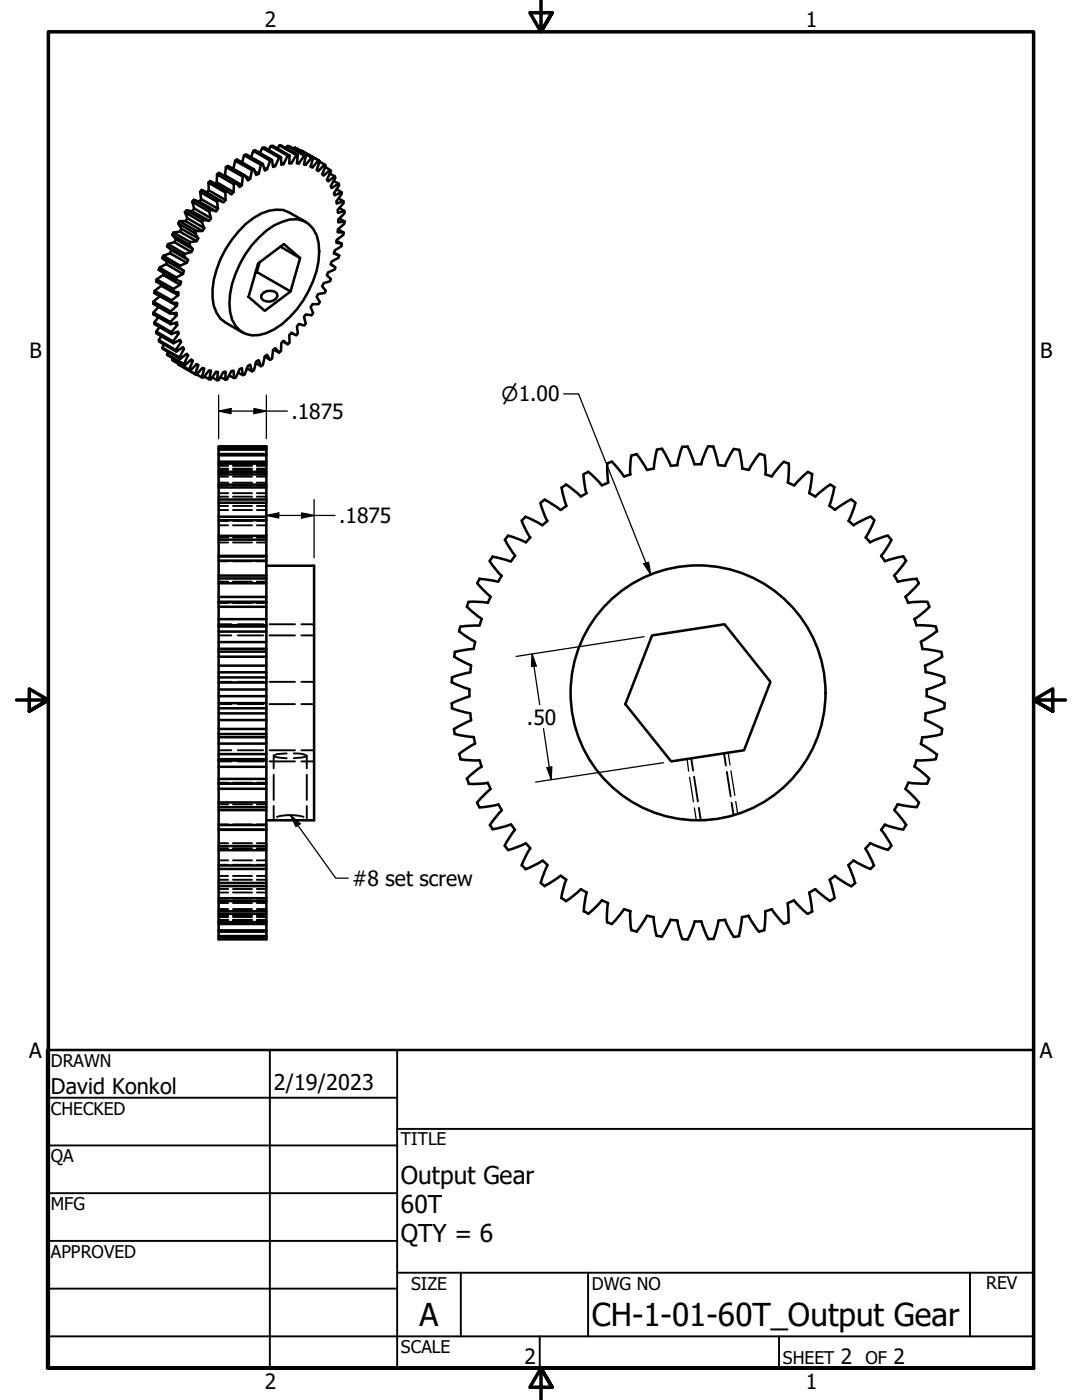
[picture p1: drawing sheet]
<svg xmlns="http://www.w3.org/2000/svg" width="216mm" height="279mm" viewBox="0 0 216 279" stroke-linecap="round" stroke-linejoin="round" font-family="sans-serif">
<!-- layer: Hidden (ANSI) -->
<g fill="none" stroke="#000" stroke-width=".38">
<path d="M43.6 99.1h1.9M43.6 98.4h1.9M43.6 96.9h1.9M43.6 96.3h1.9M43.6 95.1h1.9M43.6 94.7h1.9M43.6 93.8h1.9M43.6 93.5h1.9M43.6 93h1.9M43.6 92.8h1.9M43.6 92.6h1.9M46.5 99.1h3.8"/>
<path d="M46.5 98.4h3.8M46.5 96.9h3.8M46.5 96.3h3.8M46.5 95.1h3.8M46.5 94.7h3.8M46.5 93.8h3.8M46.5 93.5h3.8M46.5 93h3.8M46.5 92.8h3.8M46.5 92.6h3.8M51.2 99.1h1.9M51.2 98.4h1.9"/>
<path d="M51.2 96.9h1.9M51.2 96.3h1.9M51.2 95.1h1.9M51.2 94.7h1.9M51.2 93.8h1.9M51.2 93.5h1.9M51.2 93h1.9M51.2 92.8h1.9M51.2 92.6h1.9M43.6 116.1h1.9M43.6 112h1.9M43.6 108.3h1.9"/>
<path d="M43.6 107.3h1.9M43.6 104.8h1.9M43.6 103.9h1.9M43.6 101.8h1.9M43.6 101h1.9M46.5 116.1h3.8M46.5 112h3.8M46.5 108.3h3.8M46.5 107.3h3.8M46.5 104.8h3.8M46.5 103.9h3.8M46.5 101.8h3.8"/>
<path d="M46.5 101h3.8M51.2 116.1h1.9M51.2 112h1.9M51.2 108.3h1.9M51.2 107.3h1.9M51.2 104.8h1.9M51.2 103.9h1.9M51.2 101.8h1.9M51.2 101h1.9M43.6 136.1h2.6M43.6 124.6h2.6M43.6 126.8h2.6"/>
<path d="M43.6 124.8h1.9M43.6 120.3h1.9M46.5 124.8h3.8M46.5 120.3h3.8M47.4 136.1h5.1M47.4 124.6h5.1M47.4 126.8h5.1M51.2 124.8h1.9M51.2 120.3h1.9M53.8 136.1h5.1M53.8 124.6h5.1M53.8 126.8h5.1"/>
<path d="M60.1 136.1h2.6M60.1 124.6h2.6M60.1 126.8h2.6M43.6 149.7h2.6M43.6 152h2.6M43.6 140.5h2.6M43.6 156.2h1.9M43.6 151.8h1.9M46.5 156.2h3.8M46.5 151.8h3.8M47.4 149.7h5.1M47.4 152h5.1"/>
<path d="M47.4 140.5h5.1M51.2 156.2h1.9M51.2 151.8h1.9M53.8 149.7h5.1M53.8 152h5.1M53.8 140.5h5.1M54.6 150.8a4.1 4.1 0 0 0 2.6 .5M54.6 150.8v2.6M54.6 154.6v5M57.2 150.4l-1.9 .1-.7 .3M58.6 150.4a5 5 0 0 1 2.6 .3v.2l-.4 .2-2.2 .2M60.1 149.7h2.6"/>
<path d="M60.1 152h2.6M60.1 140.5h2.6M61.2 150.8v2.6M61.2 154.6v5M137.9 151.3l.4 2.5M138.5 155l.8 5M144.5 150.3l.3 2.5M145 154.1l.8 4.8M43.6 179.7h1.9M43.6 178.1h1.9M43.6 177.4h1.9M43.6 175.6h1.9"/>
<path d="M43.6 174.8h1.9M43.6 172.6h1.9M43.6 171.7h1.9M43.6 169.3h1.9M43.6 168.3h1.9M43.6 164.5h1.9M43.6 160.5h1.9M46.5 179.7h3.8M46.5 178.1h3.8M46.5 177.4h3.8M46.5 175.6h3.8M46.5 174.8h3.8"/>
<path d="M46.5 172.6h3.8M46.5 171.7h3.8M46.5 169.3h3.8M46.5 168.3h3.8M46.5 164.5h3.8M46.5 160.5h3.8M51.2 179.7h1.9M51.2 178.1h1.9M51.2 177.4h1.9M51.2 175.6h1.9M51.2 174.8h1.9M51.2 172.6h1.9"/>
<path d="M51.2 171.7h1.9M51.2 169.3h1.9M51.2 168.3h1.9M51.2 164.5h1.9M51.2 160.5h1.9M54.6 160.8v2.6M55.2 163.6h5.4M55.2 163a11.4 11.4 0 0 1 5.4 0M61.2 160.8v2.6M139.4 161.2l.4 2.4M146 160.2l.4 2.5M43.6 183.9h1.9"/>
<path d="M43.6 183.7h1.9M43.6 183.6h1.9M43.6 183h1.9M43.6 182.8h1.9M43.6 181.9h1.9M43.6 181.4h1.9M43.6 180.2h1.9M46.5 183.9h3.8M46.5 183.7h3.8M46.5 183.6h3.8M46.5 183h3.8M46.5 182.8h3.8"/>
<path d="M46.5 181.9h3.8M46.5 181.4h3.8M46.5 180.2h3.8M51.2 183.9h1.9M51.2 183.7h1.9M51.2 183.6h1.9M51.2 183h1.9M51.2 182.8h1.9M51.2 181.9h1.9M51.2 181.4h1.9M51.2 180.2h1.9"/>
</g>
<!-- layer: Visible (ANSI) -->
<g fill="none" stroke="#000" stroke-width=".51">
<path d="M38.7 39.9l1.1 .4 3.3 1.9M39.9 38.3l.4-.4 3.3 2M40.1 39.8l-.2-1.5 3.4 2M40.3 37.9l3.8 2.2M41.3 38.4l.4-.4 3.3 1.9M41.6 36.4l.3-.3 3.4 2M41.7 38l-.1-1.6 3.4 2M41.9 36.1l3.4 2M42.9 36.7l.3-.3 3.4 2M43.2 36.4l.1-1.6 3.4 2M43.3 34.8l.4-.3 3.4 1.9M44.7 35.1l.2-.1 3.4 2"/>
<path d="M44.9 35l.2-1.7 3.4 1.9M45.1 33.3l.4-.2 3.3 1.9M45.3 38.1l.9 .7 .4-.4 .1-1.6 .4-.4 .7 .9 .5-.3 .2-1.8 .3-.2 .7 1 .4-.3 .4-1.7 .4-.2 .4 1.1 .5-.2 .5-1.8 .4-.2 .3 1.3 .5-.2 .6-1.7 .4-.2 .2 1.4 .4-.2 .8-1.7h.4v1.5l.5-.1 .8-1.7h.4l-.1 1.5h.5l.9-1.7h.3l-.2 1.7h.4l1.1-1.5h.3l-.4 1.7 .4 .1 1.2-1.5 .3 .1-.5 1.8 .4 .1 1.2-1.4 .2 .2-.6 1.7 .3 .3 1.3-1.4 .2 .3-.7 1.7 .3 .3 1.2-1.2 .2 .3-.8 1.7 .3 .3 1.3-1 .1 .3-.9 1.6 .2 .4 1.4-.9 .1 .4-1.1 1.6 .2 .4 1.3-.6 .1 .3-1.1 1.5 .1 .4 1.3-.5 .1 .4-1.2 1.4v.6l1.3-.4 .1 .4-1.3 1.3v.6l1.3-.2-.1 .4-1.3 1.2v.6h1.2l-.1 .5-1.3 1-.1 .6 1.1 .1-.1 .5-1.3 .9-.2 .6 1.1 .4-.1 .4-1.4 .8-.2 .6 .9 .5-.1 .5-1.3 .6-.3 .5 .8 .8-.2 .4-1.2 .4-.3 .7 .7 .8-.2 .5-1.3 .2-.3 .5 .6 1.1-.2 .4h-1.2l-.4 .6 .5 1.2-.3 .4-1.2-.2-.4 .5 .4 1.4-.3 .4-1.1-.4-.4 .6 .2 1.3-.3 .4-.9-.5-.5 .5 .1 1.5-.4 .3-.8-.7-.5 .5v1.5l-.4 .4-.8-.9-.4 .3-.2 1.8-.4 .2-.6-1-.5 .3-.3 1.7-.4 .3-.5-1.2-.5 .2-.4 1.8-.4 .2-.4-1.3-.4 .2-.7 1.7-.3 .2-.2-1.4-.5 .2-.7 1.7h-.4l-.1-1.4h-.4l-.9 1.8h-.3v-1.6h-.4l-1 1.7h-.3l.2-1.7h-.4l-1.1 1.6-.3-.1 .4-1.7-.4-.1-1.1 1.5-.3-.1 .5-1.8-.4-.1-1.2 1.4-.3-.2 .7-1.7-.4-.3-1.2 1.4-.3-.2 .8-1.8-.3-.2-1.3 1.1-.2-.3 .8-1.7-.2-.3-1.4 1-.1-.3 .9-1.6-.2-.4-1.3 .9-.1-.4 1-1.5-.2-.5-1.3 .7-.1-.4 1.1-1.5v-.4l-1.4 .5v-.4l1.2-1.4-.1-.6-1.3 .4v-.4l1.2-1.3v-.6l-1.2 .2v-.4l1.3-1.2 .1-.5-1.2-.1v-.5l1.4-1v-.5l-1.1-.2 .1-.5 1.3-.9 .2-.6-1-.4 .1-.4 1.3-.7 .2-.7-.9-.5 .1-.5 1.4-.5 .2-.6-.8-.8 .2-.4 1.3-.4 .3-.6-.8-.9 .3-.5 1.2-.2 .4-.5-.7-1.1 .3-.4h1.2l.4-.6-.5-1.2 .3-.4 1.1 .2 .4-.5-.4-1.4 .3-.4 1.1 .4 .4-.5-.2-1.4 .3-.4 1 .5 .4-.5v-1.5zM46.5 33.7l.4-1.6 3.4 1.9M46.9 32.1l.3-.3 3.5 2M48.7 31l-.4 1.4M49 35.1l.9 .6M50.5 30.1l-.4 1.3M50.9 34.2l.7 .5M52.3 29.5l-.4 1M52.5 32.7l-3.4-1.9-.4 .2 3.4 1.9M52.7 33.5l.6 .3"/>
<path d="M54 29.1l-.4 .9M54.3 31.9l-3.4-1.9-.4 .1 3.4 2M54.5 32.9l.4 .2M55.8 29l-.4 .7M56.1 31.4l-3.4-2-.4 .1 3.4 1.9M56.1 32.5l.5 .3M57.3 29.1l-.3 .4M57.4 31.1l-3.4-2h.4l3.4 2M57.7 32.4l.5 .2M58.8 29.5l-.2 .2M59.1 30.9l-3.3-1.9h.3l3.3 1.9M59.2 32.4l.4 .2"/>
<path d="M60.2 30.1l-.1 .1M60.7 31.1l-3.4-2h.4l3.3 2M60.7 32.7l.3 .2M62 33.2l.4 .2M62.2 31.4l-3.4-1.9 3.7 2M63.6 32l-3.4-1.9 3.5 2M63.8 32.3l1 .5M64.9 33.3l.9 .6M65.8 34.7l1 .5M66.6 36.1l1 .5M67.2 37.8l.9 .6M67.6 39.6l.9 .5"/>
<path d="M30.9 58l1.3-1 3.4 1.9M31.2 55.8l1.4-.9 3.3 1.9M31.8 53.4l1.3-.7 3.4 2M31.9 59.1l-1.3 1.1M32.2 56.8v.2M32.4 51.5l.2-.4 3.3 1.9M32.6 51.1l1.3-.6 3.4 2M32.7 54.4l-.1 .5M33.3 49.1l.2-.4 3.4 2M33.3 52.1l-.2 .6M33.5 48.7l1.3-.4 3.4 2M33.9 50.5l.3-.6 3.3 2"/>
<path d="M34.2 49.9l-.9-.8 3.4 2M34.2 59.9l-3.3-1.9-.1 .5 3.4 1.9M34.4 46.9l.2-.5 3.4 1.9M34.6 57.7l-3.4-1.9v.4l3.3 2M34.6 46.4l1.3-.2 3.3 1.9M34.8 48.3l.3-.5 3.4 1.9M35.1 47.8l-.7-.9 3.3 1.9M35.2 55.4l-3.4-2-.1 .4 3.4 2M35.6 44.6l.2-.5 3.4 2M35.8 53.5l-3.4-2 3.9 2.3M35.8 44.1h1.2l3.4 2M35.9 46.2l.3-.5 3.4 1.9"/>
<path d="M36.2 45.7l-.6-1.1 3.3 1.9M36.9 42.4l.3-.4 3.4 1.9M37 44.1l.4-.5 3.4 1.9M37.2 42l1.2 .2 3.3 1.9M37.4 43.6l-.5-1.2 3.4 1.9M38.4 42.2l.3-.6 3.4 2M38.4 40.3l.3-.4 3.3 1.9M38.7 41.6l-.3-1.3 3.3 1.9M39.8 40.3l.3-.5 3.4 1.9M50.9 54.5l.3-.2 6.8 3.9M51.5 52.6l5.1-3.9 3.3 2.8-1.9 6.7-5.2 3.8-3.2-2.8zM51.7 47.4a10.6 10.6 0 0 1 7.5-3.6 4.9 4.9 0 0 1 4.4 4.7 17.1 17.1 0 0 1-3.1 11.4 14.6 14.6 0 0 1-8.8 7 4.9 4.9 0 0 1-5.8-4.7 17.3 17.3 0 0 1 3.1-11.5l1.2-1.7z"/>
<path d="M51.8 52.3l-.6 2M52.6 58.4a2.2 2.2 0 0 1 2.6 .1l.2 .6a1.87 1.87 0 0 1-3.3 .3v-.5zM55.9 49.2l4 2.3M61.1 44.3l-3.4-1.9a6.2 6.2 0 0 0-5.6 .2 19.3 19.3 0 0 0-8.9 11.1 13.3 13.3 0 0 0-.5 7.4l.5 1.4 .8 1.1 1 .8 3.4 2M66 52.8l.5 .2M66.7 50.4l1 .6M67.2 48.1l1 .5M67.5 45.8l1.1 .6M67.7 43.6l1.1 .6M67.8 41.5l.9 .6M31.6 63.3l-.8 1M31.6 61.3l-1 1.1"/>
<path d="M31.8 65.3l-.6 .9M32.2 67.1l-.5 .8M32.8 68.7l-.4 .7M33.5 70.2l-.2 .5M34 64.3l-3.4-1.9v.3l3.4 2M34 62.2l-3.4-2v.4l3.4 2M34.2 66.3l-3.4-2 .1 .4 3.3 2M34.3 60.5l1 .5M34.5 71.5l-.1 .3M34.5 68.1l-3.3-1.9v.3l3.4 2M34.5 62.5l.7 .5M34.8 64.5l.6 .4"/>
<path d="M35.1 69.8l-3.4-1.9 .1 .3 3.4 2M35.1 66.4l.5 .2M35.6 72.6v.1M35.7 67.9l.4 .4M35.8 71.3l-3.4-1.9 .2 .3 3.3 1.9M36.3 69.5l.4 .2M36.7 72.6l-3.4-1.9 3.6 2.2M37.1 70.7l.4 .2M37.7 73.8l-3.3-2 3.6 2.2M38.1 71.8l.4 .2M38.9 74.6l-3.3-1.9 3.5 2M39.2 72.7l.4 .2"/>
<path d="M39.2 74.7l1.1 .6M40.8 75.1l.9 .6M42.4 75.3l.9 .6M44 75.2l1 .6M45.7 74.9l1 .5M47.5 74.4l1 .5M49.3 73.5l1 .6M51.1 72.5l1 .6M52.8 71.2l1.1 .6M54.6 69.8l1.1 .6M56.5 68.1l.9 .6M58.1 66.4l.4 .3"/>
<path d="M43.6 89.2l9.5-.1v98.4h-9.5l9.5-.1M53.1 99.7h-9.5v.6M53.1 97.3h-9.5v2.4M53.1 96.7h-9.5v.6M53.1 94.7h-9.5v2M53.1 94.2h-9.5v.5M53.1 92.5h-9.5v1.7M53.1 92.1h-9.5v.4M53.1 90.9h-9.5v1.2M53.1 90.6h-9.5v.3M53.1 89.7h-9.5v.9M53.1 89.6h-9.5v.1"/>
<path d="M53.1 89.2h-9.5v.4M108.7 99.7l3.2 2.1M108.7 99.7l-.8 .6M112.1 97.3l.9 3.7-1.1 .8M112.9 96.7l3 2.4M112.9 96.7l-.8 .6M116.4 94.7l.6 3.8M116.5 94.6l.9-.4 2.7 2.6M117.1 98.4l-1.2 .7M121.3 96.3l-1.2 .6M122.1 92.2l2.4 2.9M122.1 92.1l-.9 .4 .2 3.8"/>
<path d="M125.8 94.7l-1.2 .4M126 90.9l-.3 3.8M127 90.6l2.1 3.2M127.1 90.6l-1 .3M131.1 89.8l-.6 3.7-1.4 .3M132.1 89.6l-1 .1M132.1 89.6l1.8 3.4 1.3-.2M136.1 89.1l-1 3.7M137.2 89.1l1.4 3.6M137.2 89.1l-1 .1M138.6 92.7h1.4M141.3 89.1l-1.4 3.5"/>
<path d="M141.3 89.1h1.1M142.3 89.2l1 3.6M143.4 92.8l1.3 .2M146.4 89.6l-1.7 3.4M146.5 89.6l1 .2M147.5 89.8l.6 3.7 1.3 .3 2.1-3.2M151.5 90.6l1 .2M152.5 90.9l.2 1.9v1.9l1.3 .4M156.4 92.1l-2.4 3M156.4 92.2l1 .3M157.2 96.3l1.3 .6M157.4 92.5l-.2 3.8"/>
<path d="M161.2 94.2l-2.7 2.7M161.2 94.2l.9 .4M162 94.7l-.6 3.7M165.6 96.7l-2.9 2.4-1.2-.7M165.7 96.7l.8 .6M166.5 97.3l-1 3.7M169.8 99.7l-3.2 2M169.9 99.7l.8 .6M53.1 119.1h-9.5v1h9.5h-9.5v1M53.1 116.4h-9.5v2.7M53.1 115.4h-9.5v1M53.1 114.9h-9.5v.5"/>
<path d="M53.1 111.9h-9.5v3M53.1 111.1h-9.5v.8M53.1 110.9h-9.5v.2M53.1 107.7h-9.5v3.2M53.1 106.9h-9.5v.8M53.1 103.8h-9.5v3.1M53.1 103.1h-9.5v.7M53.1 100.3h-9.5v2.8M53.1 112.9h9.6v50.8h-9.6M95.6 115.5l3.8 .6M95.7 115.5l-.5 .9 2.7 2.7M97.7 111.9l2.4 3"/>
<path d="M97.9 119.1l-.6 1.2M98.2 111.1l3.7 1M98.3 111l-.5 .9M100.1 114.9l-.7 1.1M101.4 106.9l3.5 1.3M101.4 106.9l-.7 .8 2.1 3.2M102.8 110.9l-.8 1.1M104.1 103.9l1.7 3.4M104.8 103.1l3.4 1.7M104.9 103.1l-.8 .8M105.8 107.2l-.9 1M107.8 100.4l1.4 3.6"/>
<path d="M109.3 103.9l-1 .9M165.6 101l1 .8M170.7 100.4l-1.4 3.6M172.7 107.2l.9 1M173.7 103.1l-3.4 1.7-1-.9M173.7 103.1l.8 .7M174.4 103.9l-1.7 3.4M175.8 110.9l.8 1.1M177.2 106.9l-3.6 1.3M177.2 106.9l.6 .8M177.9 107.7l-2.1 3.3M178.5 114.9l.6 1.1"/>
<path d="M180.3 111.1l.5 .8M180.3 111l-3.7 1M180.7 119.1l.5 1.2M180.8 111.9l-2.4 3M182.9 115.5l.4 .9M182.9 115.5l-3.8 .6M183.3 116.4l-2.6 2.7M43.6 124.8v.2M43.6 124.8h9.5M53.1 138.9h-9.5v1.4M53.1 137.6h-9.5v1.3M53.1 136.2h-9.5v1.4"/>
<path d="M53.1 135.2h-9.5v1M53.1 134.2h-9.5v1M53.1 132.8h-9.5v1.4M53.1 131.1h-9.5v1.7M53.1 130h-9.5v1.1M53.1 129.5h-9.5v.5M53.1 128.1h-9.5v1.4M53.1 126h-9.5v2.1M53.1 125h-9.5v1M53.1 123.6h-9.5v1.2M53.1 121.1h-9.5v2.5M90.1 136.2l3.6 1.3"/>
<path d="M90.6 131l3.4 1.8M90.8 130.1l-.2 1M91.6 126l3.2 2.1-.3 1.3M91.9 125l-.3 1M93.2 121.1l2.9 2.4-.4 1.3M93.7 137.6v1.3M93.7 139l-3.6 1.4M94 132.8l-.2 1.4-3.6 1-.1 1M94.5 129.5l-3.8 .6M95.7 124.9l-3.9 .2M97.3 120.3l-3.8-.2-.4 1M130.1 126.8l14.5-2.2 9.1 11.5-5.2 13.6-14.6 2.3-9.1-11.5z"/>
<path d="M182.5 123.5l.4 1.3 3.8 .2M183.8 128.1l.2 1.3M184 129.5l3.8 .6M184.7 134.1l3.7 1M184.9 137.6v1.3l3.6 1.4-.1 1.1M185 120.1l-3.8 .2M185.1 120.1l.3 1M185.4 121.1l-2.9 2.5M186.7 125l.3 1M186.9 126l-3.2 2.1M187.8 130.1l.2 1M188 131.1l-3.4 1.7 .1 1.4"/>
<path d="M188.4 135.2v1M188.5 136.2l-3.6 1.4M43.6 151.8v1.2M43.6 151.8h9.5M53.1 157.4h-9.5v2.7M53.1 155.4h-9.5v1h9.5h-9.5v1M53.1 153h-9.5v2.4M53.1 151.5h-9.5v.3M53.1 150.5h-9.5v1M53.1 148.4h-9.5v2.1M53.1 147.1h-9.5v1.3M53.1 146.5h-9.5v.6"/>
<path d="M53.1 145.5h-9.5v1M53.1 143.7h-9.5v1.8M53.1 142.4h-9.5v1.3M53.1 141.4h-9.5v1M53.1 140.3h-9.5v1.1M90.1 140.3l.1 1.1M90.2 141.4l3.6 1 .2 1.3M90.6 145.5l.1 1 3.8 .6M91.6 150.5l.3 1M91.8 151.5l3.9 .2M93.2 155.4l.4 1M94 143.8l-3.4 1.7"/>
<path d="M94.5 147.1l.3 1.3-1.7 1-1.5 1.1M95.7 151.7l.4 1.3-1.5 1.1-1.5 1.3M97.3 156.3l-3.8 .1M97.3 156.2l.6 1.2M97.9 157.5l-2.7 2.7M181.2 156.2l-.5 1.3 2.6 2.7M183.7 148.5l3.2 2.1M184 147.1l-.2 1.3M184.7 142.4l-.1 1.3 3.4 1.8M185.4 155.4l-.4 1-3.8-.2M186.7 151.5l-1.9 .2h-1.9l-.4 1.3 2.9 2.4M187 150.5l-.3 1"/>
<path d="M187.8 146.5l-3.8 .7M188 145.5l-.2 1M188.3 141.4l-3.6 1M53.1 179.8h-9.5v2.1M53.1 179.3h-9.5v.5M53.1 176.8h-9.5v2.5M53.1 176.2h-9.5v.6M53.1 173.4h-9.5v2.8M53.1 172.7h-9.5v.7M53.1 169.7h-9.5v3M53.1 168.8h-9.5v.9M53.1 165.6h-9.5v3.2"/>
<path d="M53.1 165.5l-9.5 .1M53.1 164.7h-9.5v.8M53.1 161.7h-9.5v3M53.1 161.1h-9.5v.6M53.1 160.1h-9.5v1M95.2 160.2l.4 .9M97.8 164.6l.5 .9M99.4 160.6l-3.8 .5M99.4 160.5l.7 1.2M100.1 161.7l-2.4 3M100.7 168.8l.7 .8M101.9 164.5l-3.7 1"/>
<path d="M102 164.5l.8 1.1M102.8 165.6l-2.1 3.2M104.1 172.7l.8 .7M104.9 168.3l-3.6 1.4M104.9 168.3l.9 1M105.8 169.3l-1.7 3.4M107.9 176.2l.8 .7M108.3 171.8l-3.5 1.7M108.3 171.7l1 .9M109.2 172.7l-1.3 3.5M111.9 174.8l-3.2 2M111.9 174.8l1.1 .8"/>
<path d="M112.1 179.2l.8 .6M113 175.5l-1 3.7M115.9 177.5l-3 2.4M115.9 177.4l1.2 .7M117.1 178.1l-.6 3.8M120.1 179.7l-2.7 2.7M120.1 179.7l1.2 .5-.2 1.9v1.9M161.5 178.1l.5 3.8M161.5 178.1l1.2-.7 2.9 2.4M165.5 175.5l.6 1.9 .4 1.8-.9 .6M166.6 174.8l3.2 2.1M166.6 174.8l-1 .8"/>
<path d="M169.3 172.7l1.3 3.5M170.3 171.7l3.4 1.7M170.3 171.7l-1 .9M170.7 176.2l-.8 .7M172.7 169.3l1.7 3.4M173.6 168.3l3.6 1.3 .6-.8M173.6 168.3l-.9 1M174.4 172.7l-.7 .7M175.8 165.6l2.1 3.2M176.6 164.6l3.7 1M176.6 164.5l-.8 1.1M179.1 160.5l3.8 .6"/>
<path d="M179.1 160.5l-.7 1.2 2.4 3M180.8 164.6l-.6 .9M183.4 160.2l-.5 .9M53.1 186.9h-9.5v.5M53.1 186.8h-9.5v.1M53.1 185.9h-9.5v.9M53.1 185.7h-9.5v.2M53.1 184.4h-9.5v1.3M53.1 184h-9.5v.4M53.1 182.4h-9.5v1.6M53.1 181.9h-9.5v.5M116.5 181.9l.9 .4"/>
<path d="M121.2 184.1l.9 .3M124.5 181.4l-2.4 3M124.5 181.4l1.3 .5M125.7 181.8l.3 3.9M126.1 185.6l1 .3M129.1 182.8l-2.1 3.1M129.1 182.8l1.4 .2M130.4 183l.6 3.8M131.1 186.8l1 .1M133.8 183.5l-1.7 3.4M133.8 183.6l1.4 .1M135.1 183.7l1 3.7"/>
<path d="M138.6 183.9h1.4M138.6 183.9l-1.4 3.6-1-.1M140 183.9l1.3 3.5h1.1M144.7 183.6l1.7 3.4M144.7 183.6l-1.3 .1-1 3.7M147.5 186.8l-1 .2M148 183l-.6 3.8M149.4 182.8l2.1 3.2M149.4 182.8l-1.3 .2M152.5 185.6l-1 .3M152.7 181.8l-.2 3.8M152.7 181.9l1.3-.4 1.1 1.5 1.3 1.4"/>
<path d="M157.1 180.2l.2 3.9M157.2 180.2l1.3-.5 1.2 1.4 1.4 1.3M157.4 184l-1 .4M162.1 181.9l-.9 .5"/>
<circle cx="139.3" cy="138.3" r="25.4"/>
</g>
<g fill="#000">
<circle cx="43.6" cy="120.1" r=".25"/>
<circle cx="43.6" cy="156.4" r=".25"/>
</g>
<!-- layer: Hidden Narrow (ANSI) -->
<path d="M137.1 151.4l.3 2.5M137.6 155.1l.8 4.9M145.3 150.2l.4 2.5M145.9 153.9l.7 4.9M146.8 160l.4 2.4M138.6 161.2l.3 2.5" fill="none" stroke="#000" stroke-width=".25"/>
<!-- layer: Border (ANSI) -->
<path d="M107.9 0v6.4l-2.2-3.9h4.5l-2.3 3.9 2.3-3.9M3.3 139.7h6.4l-3.9-2.2v4.4l3.9-2.2-3.9 2.2M212.6 139.7h-6.4l3.9-2.2v4.4l-3.9-2.2 3.9 2.2M9.7 273v-266.6h196.5v266.6h-196.5h196.5M110.2 276.9l-2.3-3.9 2.3 3.9h-4.5l2.2-3.9v6.4" fill="none" stroke="#000" stroke-width=".7"/>
<!-- layer: Title (ANSI) -->
<g fill="none" stroke="#000" stroke-width=".38">
<path d="M9.4 219.1h69.8M53.8 209.5v63.5M79.2 209.5v63.5M9.4 228.6h69.8M9.4 238.1h69.8M79.2 225.3h127M9.4 247.6h69.8M9.4 257.2h69.8M79.2 254h127M91.9 254v12.7M117.3 254v12.7M193.5 254v12.7"/>
<path d="M9.4 266.7h196.8M107.7 266.7v6.3M155.4 266.7v6.3"/>
</g>
<path d="M9.4 209.5h196.8v63.5h-196.8z" fill="none" stroke="#000" stroke-width=".51"/>
<!-- layer: Dimension (ANSI) -->
<g fill="none" stroke="#000" stroke-width=".25">
<path d="M43.6 78.9v8.7M53.1 78.9v8.7M112.5 78.6h2.9l14.5 36.1M43.6 82l2.5-.5v1zM43.6 82h13.7M50.7 81.5l2.4 .5-2.4 .5zM53.1 99.7v11.6M62.7 99.7v11.6M53.1 102.9l2.5-.5v1zM53.1 102.9h13.8M60.2 102.4l2.5 .5-2.5 .5zM128.5 112.5l.9-.3 .5 2.5z"/>
<path d="M106.2 130.5l.8 2.4-1 .1zM106.2 130.5l1.5 10.2M128.5 127.1l-25.5 3.9M108.5 145.4l1.5 10.2M109.2 153.2l.9-.2-.1 2.6zM132.4 152.2l-25.5 3.9"/>
</g>
<g fill="#000">
<path d="M43.6 82l2.5-.5v1z" fill-rule="evenodd"/>
<path d="M50.7 81.5l2.4 .5-2.4 .5z" fill-rule="evenodd"/>
<path d="M53.1 102.9l2.5-.5v1z" fill-rule="evenodd"/>
<path d="M60.2 102.4l2.5 .5-2.5 .5z" fill-rule="evenodd"/>
<path d="M128.5 112.5l.9-.3 .5 2.5z" fill-rule="evenodd"/>
<path d="M106.2 130.5l.8 2.4-1 .1z" fill-rule="evenodd"/>
<path d="M109.2 153.2l.9-.2-.1 2.6z" fill-rule="evenodd"/>
</g>
<!-- layer: Symbol (ANSI) -->
<path d="M58 162.7l1.9 1.7-.8 .6zM58 162.7l9 12.6h2.5" fill="none" stroke="#000" stroke-width=".25"/>
<path d="M58 162.7l1.9 1.7-.8 .6z" fill-rule="evenodd" fill="#000"/>
<g font-size="6.3">
<text x="83.7" y="264.5">A</text>
<text x="118.1" y="264.7">CH-1-01-60T_Output Gear</text>
</g>
<g font-size="4.9">
<text x="80" y="236.2">Output Gear</text>
<text x="80" y="242.1">60T</text>
<text x="80" y="247.9">QTY = 6</text>
</g>
<g font-size="4.3">
<text x="10.2" y="218.2">David Konkol</text>
<text x="54.6" y="217.6">2/19/2023</text>
</g>
<g font-size="4.2">
<text x="52.8" y="5.3">2</text>
<text x="160.8" y="5.3">1</text>
<text x="5.9" y="71.4">B</text>
<text x="207.6" y="71.4">B</text>
<text x="58.2" y="83.6">.1875</text>
<text x="67.7" y="104.4">.1875</text>
<text x="105.2" y="144.6">.50</text>
<text x="70.3" y="176.8">#8 set screw</text>
<text x="5.8" y="211.1">A</text>
<text x="207.5" y="211.1">A</text>
<text x="104.6" y="272.3">2</text>
<text x="167.8" y="272.2">2</text>
<text x="178.3" y="272.2">2</text>
<text x="52.8" y="277.1">2</text>
<text x="160.8" y="277.1">1</text>
</g>
<text font-size="3.9" x="100.1" y="80.1">⌀1.00</text>
<g font-size="3.5">
<text x="10.2" y="212.9">DRAWN</text>
<text x="10.2" y="222.4">CHECKED</text>
<text x="10.2" y="232">QA</text>
<text x="80" y="228.6">TITLE</text>
<text x="10.2" y="241.5">MFG</text>
<text x="10.2" y="251">APPROVED</text>
<text x="82" y="257.4">SIZE</text>
<text x="118.1" y="257.4">DWG NO</text>
<text x="196.8" y="257.3">REV</text>
<text x="80" y="270.1">SCALE</text>
<text x="156.2" y="272.2">SHEET</text>
<text x="172.7" y="272.2">OF</text>
</g>
</svg>
